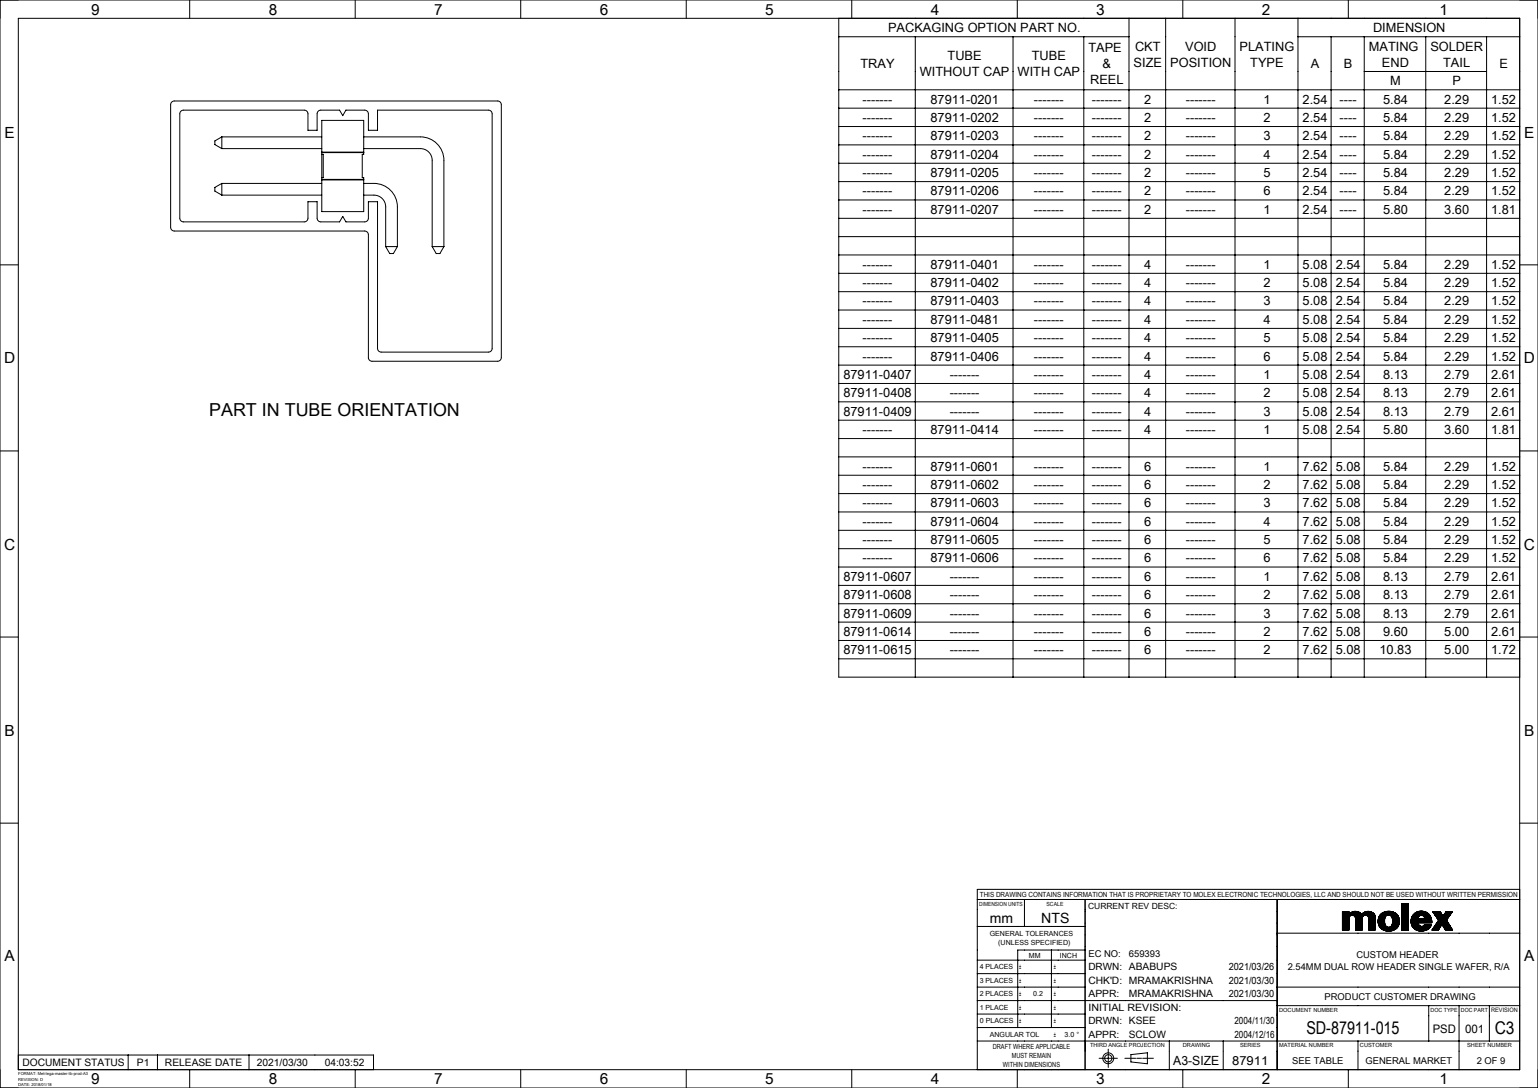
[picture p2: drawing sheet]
<svg xmlns="http://www.w3.org/2000/svg" width="420mm" height="297mm" viewBox="0 0 420 297" stroke-linecap="round" stroke-linejoin="round" font-family="sans-serif">
<g fill="none" stroke="#000" stroke-width=".27">
<path d="M0 0h420v297h-420zM5 5h410v287h-410zM51.8 0v5M97 0v5M142.2 0v5M187.4 0v5M229.1 5v179.8h185.9M229.1 10h79.2M232.6 0v5M249.9 10v174.8M276.6 10v174.8M277.8 0v5"/>
<path d="M296 10v174.8M308.3 5v179.8M318.3 5v179.8M323 0v5M337.3 5v179.8M354.5 5v179.8M354.5 10h60.5M363.5 10v174.8M368.2 0v5M372.5 10v174.8M372.5 19.5h33.5M389.4 10v174.8"/>
<path d="M406 10v174.8M46.9 27.9l.7-.3h88.3a1 1 0 0 1 1 1v69a1 1 0 0 1-1 1h-34.3a1 1 0 0 1-1-1v-33.5a1 1 0 0 0-1-1h-52a1 1 0 0 1-1-1v-33.5zM49.4 30.4l.7-.3h33a1 1 0 0 1 1 1v4.5h2.5v-4.5a1 1 0 0 1 1-1h5.1l.9 1.5 .9-1.5h5.1a1 1 0 0 1 1 1v4.5h2.5v-5.5h30.3a1 1 0 0 1 1 1v64a1 1 0 0 1-1 1h-29.3a1 1 0 0 1-1-1v-40h-2.5v4.5a1 1 0 0 1-1 1h-5.1l-.9-1.5-.9 1.5h-5.1a1 1 0 0 1-1-1v-4.5h-2.5v4.5a1 1 0 0 1-1 1h-33a1 1 0 0 1-1-1v-28.5zM60.6 37.4v3.2M60.6 37.4l-1.9 1.1v1l1.9 1.1M60.6 37.4h27.3M87.9 32.9h11.4v9.2h-.4v6.4h.4v9.3h-11.4zM99.3 37.4h15.5a6.4 6.4 0 0 1 6.4 6.4v23.5M229.1 24.5h185.9M229.1 29.5h185.9M229.1 34.5h185.9M229.1 39.6h185.9"/>
<path d="M60.6 53.3h27.3M60.6 50.1v3.2M60.6 50.1h27.3M60.6 50.1l-1.9 1.1v1l1.9 1.1M60.6 40.6h27.3M87.9 41.5h11.4M87.9 41.7h11.4M87.9 42.1h.4v6.4h-.4M87.9 49h11.4M87.9 49.1h11.4M99.3 50.1a9.5 9.5 0 0 1 6.3 1 6.4 6.4 0 0 1 2.9 5.4v10.8M99.3 53.3a6.2 6.2 0 0 1 4.6 .5 3.2 3.2 0 0 1 1.4 2.7v10.8"/>
<path d="M99.3 40.6h15.5a3.2 3.2 0 0 1 3.2 3.2v23.5M229.1 44.6h185.9M229.1 49.6h185.9M229.1 54.6h185.9M229.1 59.6h185.9M0 72.3h5M105.3 67.3l1.1 1.9h1l1.1-1.9M105.3 67.3h3.2M118 67.3h3.2M118 67.3l1.1 1.9h1l1.1-1.9M229.1 74.6h185.9M229.1 79.6h185.9"/>
<path d="M229.1 64.6h185.9M229.1 69.6h185.9M415 72.3h5M229.1 84.6h185.9M229.1 89.6h185.9M229.1 94.7h185.9M229.1 99.7h185.9M229.1 104.7h185.9M229.1 109.7h185.9M229.1 114.7h185.9M229.1 119.7h185.9M0 123.1h5"/>
<path d="M229.1 124.7h185.9M229.1 129.7h185.9M229.1 134.7h185.9M229.1 139.8h185.9M415 123.1h5M229.1 144.8h185.9M229.1 149.8h185.9M229.1 154.8h185.9M229.1 159.8h185.9M0 173.9h5M229.1 179.8h185.9M229.1 164.8h185.9"/>
<path d="M229.1 169.8h185.9M229.1 174.8h185.9M415 173.9h5M0 224.7h5M415 224.7h5M266.9 245.5h148.1M266.9 252.9h29.4M279.8 245.5v7.4M287.1 259.3v21.2M296.3 245.5v46.5M296.3 259.3h-18.4v21.2M348.8 254.7h66.2"/>
<path d="M348.8 245.5v46.5M366.6 248.9h1.8M366.6 248.9v5M366.6 248.9h.1M366.7 248.9l-.1 .1M366.7 248.9l-.1 .2 .2-.2M366.9 248.9l-.3 .3M367 248.9l-.4 .4M367.1 248.9l-.5 .5M367.2 248.9l-.6 .7 .7-.7M367.4 248.9l-.8 .8M367.5 248.9l-.9 .9"/>
<path d="M367.6 248.9l-1 1M367.7 248.9l-1.1 1.1M367.9 248.9l-1.3 1.3M368 248.9l-1.4 1.4M368.2 248.9l-1.6 1.6M368.3 248.9l-1.7 1.7M368.4 250.7a.89 .89 0 0 1 .9-.9 .89 .89 0 0 1 .9 .9v3.2M368.4 253.5l-.5 .4M368.4 253.3l-.6 .6M368.4 253.2l-.8 .7M368.4 253l-.9 .9 .9-.9M368.4 252.9l-1 1"/>
<path d="M368.4 252.8l-1.1 1.1M368.4 252.7l-1.2 1.2M368.4 252.5l-1.3 1.4 1.3-1.3M368.4 252.4l-1.5 1.5M368.4 252.3l-1.6 1.6M368.4 252.2l-1.7 1.7M368.4 252.1l-1.8 1.8M368.4 252l-1.8 1.8M368.4 251.9l-1.8 1.9M368.4 251.8l-1.8 1.8M368.4 251.7l-1.8 1.9M368.4 251.6l-1.8 1.9"/>
<path d="M368.4 251.5l-1.8 1.8M368.4 251.4l-1.8 1.9M368.4 251.3l-1.8 1.9M368.4 251.2l-1.8 1.8M368.4 251.1l-1.8 1.9M368.4 251.1l-1.8 1.8M368.4 250.9l-1.8 1.9M368.4 250.8l-1.8 1.9M368.4 250.8l-1.8 1.8M368.4 253.8l-.1 .1M368.4 253.7l-.2 .2M368.4 253.6l-.3 .3"/>
<path d="M368.4 250.7v3.2h-1.8M368.4 248.9v.7a2.29 2.29 0 0 1 3.5 0 2.3 2.3 0 0 1 3.3-.2M368.4 250.6l-1.8 1.9M368.4 249.5l-1.8 1.8M368.4 249.4l-1.8 1.8M368.4 249.3l-1.8 1.8M368.4 249.2l-1.8 1.9M368.4 249.1l-1.8 1.8M368.4 249l-1.8 1.8M368.4 248.9l-1.8 1.9M368.4 250.6l-1.8 1.8M368.5 250.4l-1.9 1.9"/>
<path d="M368.8 249.2l-2.2 2.2M369.1 249l-2.5 2.5M369.2 249l-2.6 2.6M369.4 248.9l-2.8 2.8M369.6 248.8l-3 3M369.7 248.8l-3.1 3.1M369.8 248.8l-3.2 3.2M369.9 248.8l-3.3 3.3M370 248.8l-3.4 3.4M370.1 248.8l-1.2 1.1M370.1 250.5l1.4-1.3-1.3 1.3M370.2 253.9h1.8v-3.2a.89 .89 0 0 1 .9-.9 .89 .89 0 0 1 .9 .9v3.2"/>
<path d="M370.2 248.8l-1.1 1.1M370.3 248.8l-1.1 1M370.3 248.8l-1 1M370.5 248.8l-1.1 1M370.6 248.8l-1.1 1.1M370.6 248.8l-1 1.1M370.7 248.9l-1.1 1M370.8 248.9l-1.1 1M370.8 248.9l-1.1 1.1M370.9 248.9l-1.1 1.1M371 248.9l-1.1 1.2M371.1 249l-1.2 1.1"/>
<path d="M371.1 249l-1.1 1.2M371.2 249l-1.2 1.2M371.3 249.1l-1.2 1.2M371.4 249.1l-1.3 1.3M371.5 249.3l-1.3 1.3M371.6 249.3l-1.4 1.4M371.6 249.4l-1.4 1.4M371.7 249.4l-1.5 1.5M371.7 249.4l-1.5 1.6M371.8 249.5l-1.6 1.6M371.8 249.5l-1.6 1.7M372 253.9h.1"/>
<path d="M372 253.8l-.1 .1M372 253.7l-.2 .2M372 253.6l-.3 .3M372 253.5l-.4 .4M372 253.4l-.5 .5M372 253.3l-.6 .6M372 253.2l-.7 .7M372 253.1l-.8 .8M372 253l-.9 .9M372 252.8l-1.1 1.1M372 252.7l-1.2 1.2M372 252.5l-1.4 1.4"/>
<path d="M372 252.4l-1.5 1.5M372 252.2l-1.7 1.7M372 252.1l-1.8 1.8M372 251.9l-1.8 1.9M372 251.9l-1.8 1.8M372 251.8l-1.8 1.8M372 251.6l-1.8 1.9 1.8-1.8M372 251.5l-1.8 1.8M372 251.4l-1.8 1.8M372 251.3l-1.8 1.9M372 251.1l-1.8 1.9 1.8-1.8M372 251l-1.8 1.9"/>
<path d="M372 250.9l-1.8 1.8M372 250.8l-1.8 1.9M372 250.7l-1.8 1.9M372 250.6l-1.8 1.8M372 250.5l-1.8 1.9M372.1 250.4l-1.9 1.9M372.3 249.2l-2.1 2.1M372.6 249l-2.4 2.4M372.7 249l-2.5 2.5M372.9 248.9l-2.7 2.7M372.9 249.8l1.2-1-1 1.1M373 248.8l-2.8 2.9"/>
<path d="M373.1 248.8l-2.9 3M373.3 248.8l-3.1 3.1M373.3 248.8l-3.1 3.2M373.5 248.8l-3.3 3.3M373.6 248.8l-3.4 3.4M373.7 248.8l-1.2 1.1M373.8 248.8l-1.2 1.1M373.8 253.6l1.7-1.7-1.7 1.8M373.8 253.1l1.7-1.7-1.7 1.8M373.8 252.6l1.7-1.7-1.7 1.8M373.8 252.1l1.7-1.7-1.7 1.8M373.8 251.3l1.6-1.5-1.6 1.7"/>
<path d="M373.8 250.9l1.4-1.4-1.4 1.5M373.8 253.9h1.7M373.8 248.8l-1 1M373.9 248.8l-1.1 1M374.2 248.9l-1.1 1M374.3 248.9l-1.1 1M374.3 248.9l-1 1.1 1.1-1.1M374.4 248.9l-1 1.1M374.5 249l-1.1 1M374.6 249l-1.1 1.1M374.7 249l-1.1 1.1M374.7 249.1l-1.1 1.1"/>
<path d="M374.8 249.1l-1.2 1.1M374.8 249.1l-1.1 1.2M374.9 249.2l-1.2 1.2M375 249.3l-1.2 1.3 1.2-1.3M375.1 249.4l-1.3 1.3M375.2 249.4l.3 .8v3.7M375.2 249.4l-1.4 1.4M375.3 249.5l-1.5 1.6M375.3 249.6l-1.5 1.6M375.4 249.6l-1.6 1.7M375.4 253.9h.1M375.5 249.8l-1.7 1.8"/>
<path d="M375.5 249.9l-1.7 1.7M375.5 250l-1.7 1.8M375.5 250.1l-1.7 1.7M375.5 250.1l-1.7 1.8M375.5 253.7l-.1 .2M375.5 253.6l-.2 .3M375.5 253.6l-.3 .3M375.5 253.4l-.4 .5M375.5 253.4l-.5 .5M375.5 253.3l-.6 .6M375.5 253.1l-.7 .8M375.5 253.1l-.8 .8"/>
<path d="M375.5 253l-.9 .9M375.5 252.9l-1 1M375.5 252.8l-1.1 1.1M375.5 252.7l-1.2 1.2M375.5 252.6l-1.3 1.3M375.5 252.5l-1.4 1.4M375.5 252.4l-1.4 1.5M375.5 252.3l-1.6 1.6M375.5 252.2l-1.7 1.7M375.5 252l-1.7 1.9 1.7-1.8M375.5 251.7l-1.7 1.8M375.5 251.5l-1.7 1.9 1.7-1.8"/>
<path d="M375.5 251.2l-1.7 1.8M375.5 251l-1.7 1.9 1.7-1.7M375.5 250.7l-1.7 1.8M375.5 250.6l-1.7 1.8M375.5 250.6l-1.7 1.7M375.5 250.3l-1.7 1.8M376.7 252.9l.6 .7M376.8 253.1l1.3-1.3-1.3 1.3M377.2 249.4l-.3 .4M377.4 249.3l-.7 .7M377.4 253.7l1-.9-.9 .9M377.7 253.8l.9-.8-.9 .8"/>
<path d="M377.7 249.1l-1.1 1.1M377.8 249.1l-1.2 1.2M378 249l-1.5 1.5M378.1 251.5l-1.4 1.4M378.1 251.3l-1.4 1.5M378.1 251.6l-1.3 1.4M378.1 251.6l-1.4 1.4M378.1 251.2l-1.5 1.6 1.5-1.5M378.1 251.1l-1.5 1.5M378.1 251.9l-1.2 1.3M378.1 251l-1.6 1.6M378.1 252l-1.2 1.2"/>
<path d="M378.1 252.1l-1.1 1.2M378.2 250.8l-1.7 1.7M378.2 252.2l-1.2 1.1M378.2 248.9l-1.8 1.8M378.2 252.2l-1.1 1.2 1.1-1.1M378.2 250.6l-1.7 1.8 1.7-1.7M378.2 252.4l-1.1 1.1M378.3 252.4l-1.1 1.1M378.3 248.9l-1.9 1.9M378.3 250.4l-1.9 1.9M378.3 252.5l-1.1 1.1M378.3 252.6l-1 1"/>
<path d="M378.3 250.3l-1.9 1.9M378.3 252.6l-.9 1M378.4 248.9l-2 2M378.5 252.8l-1 .9M378.5 248.8l-2.1 2.2M378.5 252.9l-.9 .9M378.7 248.8l-2.4 2.3M378.7 253l-.9 .9M378.8 253l-.9 .9M378.8 248.8l-2.5 2.4M378.8 253.1l-.8 .8M378.9 248.8l-2.6 2.5"/>
<path d="M378.9 253.1l-.9 .9M379 253.1l-.9 .9M379 248.8l-2.7 2.6M379.1 253.1l-1 .9M379.1 248.8l-2.8 2.8M379.2 253.1l-1 .9M379.2 248.8l-2.9 2.8M379.2 253.1l-.9 1M379.3 248.8l-3 2.9M379.4 248.8l-3.1 3M379.4 253.1l-1 1M379.5 248.8l-3.1 3.1"/>
<path d="M379.5 253.1l-1 1M379.6 248.8l-3.2 3.2M379.6 253l-1 1.1M379.7 249.9l.9-.9-.9 .9M379.7 248.8l-3.3 3.3M379.8 248.8l-1.1 1.1M379.9 248.8l-1.1 1M380 248.8l-1 1M380 248.9l-.9 .9M380.1 250.4a2.16 2.16 0 0 1-.6 2.7 .98 .98 0 0 1-1.2-.6M380.1 250.4a1.1 1.1 0 0 0-1.4-.5 1.1 1.1 0 0 0-.6 1.3l.2 1.3M380.1 250.4l1.1-1-1.1 1.1"/>
<path d="M380.1 248.9l-.9 .9M380.2 248.9l-.9 .9M380.3 248.9l-.9 .9M380.3 251.8l1.6-1.6-1.6 1.7M380.4 248.9l-.9 .9M380.4 249l-.8 .8M380.5 249l-.9 .8M380.8 249.1l-1 .9M380.9 249.2l-.9 1 .9-1M381 249.2l-1 1M381.1 249.3l-1 1M381.1 249.3l-1 1.1"/>
<path d="M381.1 249.3a2.97 2.97 0 0 0-4.8 2.2l.4 1.4M381.1 249.3l.7 .7M381.1 253.6l-1 .5-1.1 .1-1.7-.6M381.3 249.4l-1.1 1.2M381.4 249.5l-1.2 1.3M381.5 249.6l-1.3 1.3M381.5 249.6l-1.2 1.4M381.6 249.7l-1.3 1.5M381.7 249.9l-1.4 1.4M381.7 253l-.6 .6M381.7 249.9l-1.4 1.5M381.8 250l-1.5 1.5"/>
<path d="M381.8 250a2.85 2.85 0 0 1-.7 3.6M381.8 250.1l-1.5 1.5M381.8 250.1l-1.5 1.6M381.9 252.8l-1 1M381.9 252.7l-1.2 1.1M381.9 250.3l-1.7 1.8M382 250.4l-1.8 1.7M382 250.5l-1.8 1.8M382 252.5l-1.5 1.4M382 250.5l-1.9 2M382 252.4l-1.6 1.6M382 250.6l-1.9 2"/>
<path d="M382.1 250.7l-3.5 3.4M382.1 252.2l-1.8 1.8M382.1 250.8l-3.4 3.3M382.1 250.8l-3.3 3.4M382.1 252.1l-2 2M382.1 250.9l-3.2 3.3M382.1 252l-2.1 2.1M382.1 251l-3.1 3.2M382.1 251.9l-2.2 2.2M382.1 251.1l-3.1 3.1M382.1 251.8l-2.3 2.3M382.1 251.2l-2.9 3 2.9-3"/>
<path d="M382.2 251.7l-2.6 2.5M382.2 251.5l-2.7 2.7M382.2 251.5l-2.8 2.7M382.2 251.4l-2.9 2.8M382.8 246.7v7.2M382.8 246.7h1.8M382.8 246.7h.1M382.9 246.7l-.1 .1M383 246.7l-.2 .2M383.1 246.7l-.3 .3M383.2 246.7l-.4 .4M383.3 246.7l-.5 .5"/>
<path d="M383.4 246.7l-.6 .6M383.5 246.7l-.7 .7M383.6 246.7l-.8 .8M383.6 246.7l-.8 .9M383.8 246.7l-1 1M383.9 246.7l-1.1 1.1M383.9 246.7l-1.1 1.2M384.1 246.7l-1.3 1.3M384.2 246.7l-1.4 1.5M384.4 246.7l-1.6 1.6M384.5 246.7l-1.7 1.8M384.6 251l-1.8 1.8"/>
<path d="M384.6 250.8l-1.8 1.9M384.6 250.8l-1.8 1.8M384.6 250.7l-1.8 1.8M384.6 250.5l-1.8 1.9M384.6 250.5l-1.8 1.8M384.6 250.4l-1.8 1.8M384.6 250.3l-1.8 1.8M384.6 250.2l-1.8 1.9M384.6 250.1l-1.8 1.8M384.6 250l-1.8 1.8M384.6 249.9l-1.8 1.9M384.6 249.8l-1.8 1.8"/>
<path d="M384.6 249.7l-1.8 1.9M384.6 249.6l-1.8 1.9M384.6 249.5l-1.8 1.8M384.6 249.4l-1.8 1.9M384.6 249.3l-1.8 1.9M384.6 249.2l-1.8 1.8M384.6 249.1l-1.8 1.9M384.6 249l-1.8 1.9M384.6 248.9l-1.8 1.9M384.6 248.8l-1.8 1.9M384.6 248.7l-1.8 1.9M384.6 248.6l-1.8 1.9"/>
<path d="M384.6 248.6l-1.8 1.8M384.6 248.4l-1.8 1.9M384.6 248.3l-1.8 1.9M384.6 248.3l-1.8 1.8M384.6 248.1l-1.8 1.9M384.6 248.1l-1.8 1.8M384.6 248l-1.8 1.8M384.6 247.8l-1.8 1.9M384.6 247.8l-1.8 1.8M384.6 247.7l-1.8 1.8M384.6 247.5l-1.8 1.9M384.6 247.5l-1.8 1.8"/>
<path d="M384.6 247.4l-1.8 1.8M384.6 247.3l-1.8 1.8M384.6 247.2l-1.8 1.9M384.6 247.1l-1.8 1.8M384.6 247l-1.8 1.8M384.6 246.9l-1.8 1.9M384.6 246.8l-1.8 1.8M384.6 246.7l-1.8 1.9M384.6 246.7v7.2h-1.8M384.6 253.8h.1M384.6 253.6l-.2 .3M384.6 253.5l-.4 .4"/>
<path d="M384.6 253.3l-.5 .6 .5-.6M384.6 253.2l-.7 .7M384.6 253l-.8 .9M384.6 253l-.9 .9M384.6 252.8l-1 1.1 1-1M384.6 252.7l-1.2 1.2M384.6 252.6l-1.3 1.3M384.6 252.5l-1.4 1.4M384.6 252.4l-1.5 1.5M384.6 252.3l-1.6 1.6M384.6 252.2l-1.7 1.7M384.6 252.1l-1.8 1.8"/>
<path d="M384.6 251.9l-1.8 2 1.8-1.9M384.6 251.8l-1.8 1.9M384.6 251.7l-1.8 1.9M384.6 251.6l-1.8 1.9M384.6 251.4l-1.8 2 1.8-1.8M384.6 251.3l-1.8 1.9M384.6 251.3l-1.8 1.8M384.6 251.1l-1.8 1.9M384.6 251.1l-1.8 1.8M385.3 251.8a2.92 2.92 0 0 0 2.6 2.3 2.92 2.92 0 0 0 3-1.7M385.4 252l3.2-3.2-3.2 3.2M386.4 249.2l-.6 .6"/>
<path d="M386.7 249l-1.1 1.1M386.9 249l-1.3 1.3M387.1 248.9l-1.6 1.6M387.2 248.8l-1.7 1.8M387.3 250.8l-1.8 1.7M387.3 250.7l-1.8 1.8M387.3 252.2l-1.2 1.2M387.3 248.8l-1.9 1.9M387.3 250.9l-1.8 1.7M387.3 250.4l-1.8 2 1.8-1.8M387.3 252.3l-1.1 1.2M387.4 252.3l-1.2 1.2"/>
<path d="M387.4 252.4l-1.2 1.1M387.4 250.9l-1.8 1.9 1.9-1.9M387.4 252.5l-1.1 1.1 1.2-1.1M387.5 248.8l-2.1 2.1M387.5 252.6l-1.1 1.1M387.5 248.8l-2.1 2.2M387.6 252.6l-1.1 1.1M387.6 250.1a.9 .9 0 0 1 1-.1 .9 .9 0 0 1 .5 .9h-1.8zM387.6 250.9l-2 1.9M387.6 252.7l-1.1 1M387.7 252.7l-1.1 1.1M387.7 248.8l-2.4 2.3"/>
<path d="M387.7 250.9l-2 2M387.8 252.8l-1.2 1M387.8 252.8l-1.1 1.1M387.8 250.9l-2.1 2.1M387.8 248.7l-2.5 2.5M387.9 252.8l-1.1 1.1M387.9 248.7l-2.6 2.6M387.9 250.9l-2.1 2.1M388 250.9l-2.2 2.2M388 248.7l-2.7 2.7M388.1 250.9l-2.3 2.2M388.1 252.9l-1.3 1"/>
<path d="M388.1 248.7l-2.8 2.9 2.9-2.9M388.2 252.9l-1.1 1.1M388.2 249.9l1-1-1.1 1M388.2 251.9l2.2-2.1-2.1 2.1M388.2 250.9l-2.3 2.3M388.3 252.9l-1.2 1.1M388.3 250.9l-2.4 2.3M388.3 248.7l-3 3M388.4 249.9l1-.9-.9 .9M388.4 248.7l-3.1 3.1M388.4 250.9l-2.3 2.5M388.4 252.9l-1.2 1.1"/>
<path d="M388.5 250.9l-1.1 1M388.5 248.7l-3.2 3.2M388.5 252.9l-1.2 1.2M388.5 251.9l2-2-1.9 2M388.6 250l1.1-.9-.9 1M388.6 250.9l-1.1 1M388.7 250.9l-1.1 1M388.7 248.8l-3.3 3.3M388.7 252.7l-1.4 1.4M388.8 250.9l-1.1 1M388.8 248.8l-3.4 3.4M388.9 248.8l-3.5 3.5"/>
<path d="M388.9 250.9l-1.1 1M388.9 250.9l-1 1M389 248.8l-1.2 1.1M389 252.4l-.8 .5M389 252.4h1.9M389 248.9l-1 1M389 252.4l-.1 .2M389.1 250.7l1.1-1.1-2.2 2.3M389.1 252.4l-1.7 1.7M389.2 251.9l1.5-1.5-1.5 1.5M389.2 252.4l-1.7 1.7M389.2 248.9l-.9 1"/>
<path d="M389.3 252.4l-1.7 1.7M389.4 252.4l-1.7 1.7M389.5 249l-1 .9M389.5 252.4l-1.7 1.7M389.6 252.4l-1.7 1.7M389.7 252.4l-1.7 1.7M389.8 249.2l-1 .9M389.8 252.4l-1.8 1.7M389.8 249.2l-.9 1 1-.9M389.9 252.4l-1.7 1.7 1.8-1.7M390 249.3l-1 1.1M390 249.4l-1 1"/>
<path d="M390.1 249.5l-1.1 1.1 1.1-1.1M390.1 252.4l-1.8 1.7M390.2 252.4l-1.7 1.7M390.2 249.5l-1.1 1.2M390.3 252.4l-1.8 1.7M390.3 249.7l-2.2 2.2M390.3 252.4l-1.6 1.7M390.4 249.8l-2 2.1M390.5 252.4l-1.8 1.7M390.6 250l-1.9 1.9M390.6 250.1l-1.9 1.8M390.6 252.4l-1.7 1.7"/>
<path d="M390.6 250.1a2.83 2.83 0 0 0-3.3-1.3 2.83 2.83 0 0 0-2 3M390.6 250.1l.4 1.8M390.6 250.1l-1.7 1.8M390.6 253l-.7 .7M390.6 252.4l-1.6 1.6M390.7 250.2l-1.7 1.7M390.7 250.3l-1.7 1.6M390.7 252.9l-.9 .9M390.8 250.5l-1.5 1.4M390.8 252.4l-1.7 1.6M390.8 252.7l-1.2 1.2M390.8 250.6l-1.3 1.3"/>
<path d="M390.8 252.6l-1.3 1.3M390.8 252.4l-1.5 1.6M390.8 250.7l-1.2 1.2M390.9 250.8l-1.1 1.1M390.9 250.9l-1 1M390.9 251l-.9 .9M390.9 251.1l-.8 .8M391 251.2l-.8 .7M391 251.2l-.7 .7M391 251.3l-.6 .6M391 251.4l-.5 .5M391 251.5l-.4 .4"/>
<path d="M391 251.6l-.3 .3M391 251.7l-.2 .2M391 251.9h-3.7a.99 .99 0 0 0 .9 1M391 251.8v.1M391 251.8l-.1 .1M391 253.9h1.8l1-1.6 .9 1.6M391.3 248.9h2M391.3 248.9l1.5 2.3-1.8 2.7M391.3 248.9h.1M391.4 248.9h.1M391.5 248.9l-.1 .1M391.6 248.9l-.2 .2"/>
<path d="M391.7 248.9l-.3 .2M391.8 248.9l-.3 .3M391.9 248.9l-.4 .4M392 248.9l-.4 .4M392.1 248.9l-.5 .5 .6-.5M392.3 250.3l1.2-1.1-1.2 1.2M392.3 248.9l-.6 .6M392.4 248.9l-.7 .7M392.5 250.6l1.2-1.1-1.2 1.2M392.5 248.9l-.7 .7M392.6 248.9l-.8 .8M392.8 248.9l-.9 .9"/>
<path d="M392.9 248.9l-1 1 1-1M392.9 253.7l-.1 .1M393 253.5l-.3 .4M393.1 248.9l-1.1 1.1M393.2 248.9l-1.2 1.1M393.2 253.2l-.6 .7M393.2 248.9l-1.1 1.2M393.3 248.9l.7 1.2 .9-1.2h1.7l-1.6 2.3 1.7 2.7M393.3 248.9l-1.2 1.3 1.2-1.2M393.3 253.1l-.8 .8M393.4 249l-1.2 1.2M393.4 249.1l-1.2 1.2"/>
<path d="M393.5 252.7l-1.1 1.2M393.5 249.3l-1.2 1.2M393.5 249.3l-1.1 1.2M393.6 249.4l-1.2 1.2M393.7 252.4l-1.4 1.5M393.7 249.6l-1.1 1.2M393.8 249.7l-1.1 1.2 1.1-1.2M393.8 249.8l-1.1 1.2M393.9 249.9l-1.2 1.2M394 252.6l1.2-1.2-1.2 1.3M394 250l-1.2 1.1M394.7 249.2l.3-.3-.4 .5"/>
<path d="M394.7 253.9h2M394.9 248.9v.1M395 251.2l-1.1 1.2M395.1 251.3l-1.2 1.2M395.1 251.3l-1.2 1.3M395.1 248.9l-.7 .7M395.2 251l-1.4 1.4M395.2 248.9l-.9 .8M395.2 251.5l-1.1 1.2M395.3 251.6l-1.2 1.2M395.3 251.6l-1.1 1.4M395.3 248.9l-2.7 2.6"/>
<path d="M395.3 250.8l-3.1 3.1M395.4 251.8l-1.2 1.2M395.4 248.9l-3 3M395.4 251.9l-1.1 1.2M395.5 248.9l-3.2 3.2M395.5 251.9l-1.2 1.3M395.5 252l-1.2 1.2M395.6 252.1l-1.2 1.2M395.6 252.1l-1.2 1.3 1.2-1.2M395.6 250.4l-3.5 3.5M395.6 248.9l-3.6 3.6M395.6 248.9l-3.7 3.7"/>
<path d="M395.6 252.2l-1.1 1.3M395.7 252.3l-1.1 1.3M395.8 248.9l-4.2 4.1M395.8 252.5l-1.2 1.2M395.8 252.5l-1.1 1.3M395.9 250l-3.9 3.9M395.9 252.6l-1.2 1.2M395.9 248.9l-4.5 4.5M395.9 252.7l-1.2 1.2M395.9 252.7l-1.1 1.2M395.9 248.9l-4.6 4.6M396 252.8l-1.1 1.1"/>
<path d="M396 249.8l-4.1 4.1M396.1 252.9l-1 1M396.1 248.9l-5 5M396.1 253l-.9 .9 .9-.9M396.2 253.1l-.8 .8M396.2 248.9l-5.1 5M396.2 253.2l-.7 .7M396.2 248.9l-5 5M396.3 249.4l-4.5 4.5M396.3 253.3l-.6 .6M396.3 253.4l-.5 .5M396.4 248.9l-5.1 5"/>
<path d="M396.4 253.5l-.4 .4M396.4 249.2l-4.7 4.7M396.4 248.9l-5 5M396.4 253.9h.1M396.5 253.6l-.2 .3M396.5 253.7l-.2 .2M396.5 248.9l-5 5M396.6 253.7l-.2 .2M396.6 253.9h.1M396.6 248.9l-5 5M415 242.8h-148.1v49.2M266.9 269.5h29.4"/>
<path d="M266.9 273.1h81.9M266.9 262.1h29.4M266.9 265.8h29.4M266.9 276.8h29.4M348.8 269.5h66.2M348.8 274.5h66.2M390.2 274.5v9.7M398.4 274.5v17.5M406.7 274.5v9.7M5 288h97v4M35 288v4M43 288v4"/>
<path d="M51.8 292v5M68 288v4M97 292v5M142.2 292v5M187.4 292v5M232.6 292v5M266.9 284.2h148.1M266.9 280.5h29.4M277.8 292v5M300.1 288.9h2M302.3 288.9h.7M302.6 286.4v1.9"/>
<path d="M302.6 288.5v.7M302.6 289.4v2M303.2 288.9h1.9M307.2 288.9h2.9M308.8 287.9l4.5-.5v3l-4.5-.5zM310.4 288.9h1.3M312 288.9h3M319.3 284.2v7.8M323 292v5M334 284.2v7.8M368.2 292v5M370.8 284.2v7.8"/>
<circle cx="302.6" cy="288.9" r="1"/>
<circle cx="302.6" cy="288.9" r="1.5"/>
</g>
<text font-size="4.9" x="57.1" y="113.4">PART IN TUBE ORIENTATION</text>
<g font-size="4.8">
<text x="356.8" y="282.4">SD-87911-015</text>
<text x="408.2" y="282.4">C3</text>
</g>
<g font-size="4.2">
<text x="24.9" y="4">9</text>
<text x="73.4" y="4">8</text>
<text x="118.6" y="4">7</text>
<text x="163.8" y="4">6</text>
<text x="209" y="4">5</text>
<text x="254.2" y="4">4</text>
<text x="299.4" y="4">3</text>
<text x="344.6" y="4">2</text>
<text x="393.1" y="4">1</text>
<text x="1.3" y="37.7">E</text>
<text x="416.3" y="37.7">E</text>
<text x="1.1" y="99.2">D</text>
<text x="416.1" y="99.2">D</text>
<text x="1.1" y="150">C</text>
<text x="416.1" y="150">C</text>
<text x="1.3" y="200.8">B</text>
<text x="416.3" y="200.8">B</text>
<text x="1.3" y="262.4">A</text>
<text x="416.3" y="262.4">A</text>
<text x="24.9" y="296">9</text>
<text x="73.4" y="296">8</text>
<text x="118.6" y="296">7</text>
<text x="163.8" y="296">6</text>
<text x="209" y="296">5</text>
<text x="254.2" y="296">4</text>
<text x="299.4" y="296">3</text>
<text x="344.6" y="296">2</text>
<text x="393.1" y="296">1</text>
</g>
<g font-size="3.9">
<text x="270.3" y="252">mm</text>
<text x="284.3" y="252">NTS</text>
</g>
<g font-size="3.5">
<text x="242.5" y="8.8">PACKAGING OPTION PART NO.</text>
<text x="375" y="8.8">DIMENSION</text>
<text x="258.8" y="16.3">TUBE</text>
<text x="281.8" y="16.3">TUBE</text>
<text x="297.2" y="14.1">TAPE</text>
<text x="310" y="13.8">CKT</text>
<text x="323.6" y="13.8">VOID</text>
<text x="338.5" y="13.8">PLATING</text>
<text x="373.8" y="13.8">MATING</text>
<text x="390.6" y="13.8">SOLDER</text>
<text x="235" y="18.5">TRAY</text>
<text x="251.2" y="20.7">WITHOUT CAP</text>
<text x="277.9" y="20.7">WITH CAP</text>
<text x="297.7" y="23">REEL</text>
<text x="301.1" y="18.5">&amp;</text>
<text x="309.6" y="18.2">SIZE</text>
<text x="319.6" y="18.2">POSITION</text>
<text x="341.4" y="18.2">TYPE</text>
<text x="357.9" y="18.5">A</text>
<text x="367" y="18.5">B</text>
<text x="377.4" y="18.3">END</text>
<text x="379.6" y="23.3">M</text>
<text x="394.1" y="18.3">TAIL</text>
<text x="396.6" y="23.3">P</text>
<text x="409.4" y="18.5">E</text>
<text x="235.6" y="28.3">-------</text>
<text x="254.1" y="28.3">87911-0201</text>
<text x="282.4" y="28.3">-------</text>
<text x="298.2" y="28.3">-------</text>
<text x="312.5" y="28.3">2</text>
<text x="323.8" y="28.3">-------</text>
<text x="345" y="28.3">1</text>
<text x="355.7" y="28.3">2.54</text>
<text x="365.8" y="28.3">----</text>
<text x="377.7" y="28.3">5.84</text>
<text x="394.4" y="28.3">2.29</text>
<text x="407.2" y="28.3">1.52</text>
<text x="235.6" y="33.3">-------</text>
<text x="254.1" y="33.3">87911-0202</text>
<text x="282.4" y="33.3">-------</text>
<text x="298.2" y="33.3">-------</text>
<text x="312.5" y="33.3">2</text>
<text x="323.8" y="33.3">-------</text>
<text x="345" y="33.3">2</text>
<text x="355.7" y="33.3">2.54</text>
<text x="365.8" y="33.3">----</text>
<text x="377.7" y="33.3">5.84</text>
<text x="394.4" y="33.3">2.29</text>
<text x="407.2" y="33.3">1.52</text>
<text x="235.6" y="38.3">-------</text>
<text x="254.1" y="38.3">87911-0203</text>
<text x="282.4" y="38.3">-------</text>
<text x="298.2" y="38.3">-------</text>
<text x="312.5" y="38.3">2</text>
<text x="323.8" y="38.3">-------</text>
<text x="345" y="38.3">3</text>
<text x="355.7" y="38.3">2.54</text>
<text x="365.8" y="38.3">----</text>
<text x="377.7" y="38.3">5.84</text>
<text x="394.4" y="38.3">2.29</text>
<text x="407.2" y="38.3">1.52</text>
<text x="235.6" y="43.3">-------</text>
<text x="254.1" y="43.3">87911-0204</text>
<text x="282.4" y="43.3">-------</text>
<text x="298.2" y="43.3">-------</text>
<text x="312.5" y="43.3">2</text>
<text x="323.8" y="43.3">-------</text>
<text x="345" y="43.3">4</text>
<text x="355.7" y="43.3">2.54</text>
<text x="365.8" y="43.3">----</text>
<text x="377.7" y="43.3">5.84</text>
<text x="394.4" y="43.3">2.29</text>
<text x="407.2" y="43.3">1.52</text>
<text x="235.6" y="48.3">-------</text>
<text x="235.6" y="53.3">-------</text>
<text x="254.1" y="48.3">87911-0205</text>
<text x="254.1" y="53.3">87911-0206</text>
<text x="282.4" y="48.3">-------</text>
<text x="282.4" y="53.3">-------</text>
<text x="298.2" y="48.3">-------</text>
<text x="298.2" y="53.3">-------</text>
<text x="312.5" y="48.3">2</text>
<text x="312.5" y="53.3">2</text>
<text x="323.8" y="48.3">-------</text>
<text x="323.8" y="53.3">-------</text>
<text x="345" y="48.3">5</text>
<text x="345" y="53.3">6</text>
<text x="355.7" y="48.3">2.54</text>
<text x="355.7" y="53.3">2.54</text>
<text x="365.8" y="48.3">----</text>
<text x="365.8" y="53.3">----</text>
<text x="377.7" y="48.3">5.84</text>
<text x="377.7" y="53.3">5.84</text>
<text x="394.4" y="48.3">2.29</text>
<text x="394.4" y="53.3">2.29</text>
<text x="407.2" y="48.3">1.52</text>
<text x="407.2" y="53.3">1.52</text>
<text x="235.6" y="58.3">-------</text>
<text x="254.1" y="58.3">87911-0207</text>
<text x="282.4" y="58.3">-------</text>
<text x="298.2" y="58.3">-------</text>
<text x="312.5" y="58.3">2</text>
<text x="323.8" y="58.3">-------</text>
<text x="345" y="58.3">1</text>
<text x="355.7" y="58.3">2.54</text>
<text x="365.8" y="58.3">----</text>
<text x="377.7" y="58.3">5.80</text>
<text x="394.4" y="58.3">3.60</text>
<text x="407.2" y="58.3">1.81</text>
<text x="235.6" y="73.4">-------</text>
<text x="254.1" y="73.4">87911-0401</text>
<text x="282.4" y="73.4">-------</text>
<text x="298.2" y="73.4">-------</text>
<text x="312.5" y="73.4">4</text>
<text x="323.8" y="73.4">-------</text>
<text x="345" y="73.4">1</text>
<text x="355.7" y="73.4">5.08</text>
<text x="364.8" y="73.4">2.54</text>
<text x="377.7" y="73.4">5.84</text>
<text x="394.4" y="73.4">2.29</text>
<text x="407.2" y="73.4">1.52</text>
<text x="235.6" y="78.4">-------</text>
<text x="235.6" y="83.4">-------</text>
<text x="254.1" y="78.4">87911-0402</text>
<text x="254.1" y="83.4">87911-0403</text>
<text x="282.4" y="78.4">-------</text>
<text x="282.4" y="83.4">-------</text>
<text x="298.2" y="78.4">-------</text>
<text x="298.2" y="83.4">-------</text>
<text x="312.5" y="78.4">4</text>
<text x="312.5" y="83.4">4</text>
<text x="323.8" y="78.4">-------</text>
<text x="323.8" y="83.4">-------</text>
<text x="345" y="78.4">2</text>
<text x="345" y="83.4">3</text>
<text x="355.7" y="78.4">5.08</text>
<text x="355.7" y="83.4">5.08</text>
<text x="364.8" y="78.4">2.54</text>
<text x="364.8" y="83.4">2.54</text>
<text x="377.7" y="78.4">5.84</text>
<text x="377.7" y="83.4">5.84</text>
<text x="394.4" y="78.4">2.29</text>
<text x="394.4" y="83.4">2.29</text>
<text x="407.2" y="78.4">1.52</text>
<text x="407.2" y="83.4">1.52</text>
<text x="235.6" y="88.4">-------</text>
<text x="254.1" y="88.4">87911-0481</text>
<text x="282.4" y="88.4">-------</text>
<text x="298.2" y="88.4">-------</text>
<text x="312.5" y="88.4">4</text>
<text x="323.8" y="88.4">-------</text>
<text x="345" y="88.4">4</text>
<text x="355.7" y="88.4">5.08</text>
<text x="364.8" y="88.4">2.54</text>
<text x="377.7" y="88.4">5.84</text>
<text x="394.4" y="88.4">2.29</text>
<text x="407.2" y="88.4">1.52</text>
<text x="235.6" y="93.4">-------</text>
<text x="254.1" y="93.4">87911-0405</text>
<text x="282.4" y="93.4">-------</text>
<text x="298.2" y="93.4">-------</text>
<text x="312.5" y="93.4">4</text>
<text x="323.8" y="93.4">-------</text>
<text x="345" y="93.4">5</text>
<text x="355.7" y="93.4">5.08</text>
<text x="364.8" y="93.4">2.54</text>
<text x="377.7" y="93.4">5.84</text>
<text x="394.4" y="93.4">2.29</text>
<text x="407.2" y="93.4">1.52</text>
<text x="235.6" y="98.4">-------</text>
<text x="254.1" y="98.4">87911-0406</text>
<text x="282.4" y="98.4">-------</text>
<text x="298.2" y="98.4">-------</text>
<text x="312.5" y="98.4">4</text>
<text x="323.8" y="98.4">-------</text>
<text x="345" y="98.4">6</text>
<text x="355.7" y="98.4">5.08</text>
<text x="364.8" y="98.4">2.54</text>
<text x="377.7" y="98.4">5.84</text>
<text x="394.4" y="98.4">2.29</text>
<text x="407.2" y="98.4">1.52</text>
<text x="230.3" y="103.4">87911-0407</text>
<text x="259.3" y="103.4">-------</text>
<text x="282.4" y="103.4">-------</text>
<text x="298.2" y="103.4">-------</text>
<text x="312.5" y="103.4">4</text>
<text x="323.8" y="103.4">-------</text>
<text x="345" y="103.4">1</text>
<text x="355.7" y="103.4">5.08</text>
<text x="364.8" y="103.4">2.54</text>
<text x="377.7" y="103.4">8.13</text>
<text x="394.4" y="103.4">2.79</text>
<text x="407.2" y="103.4">2.61</text>
<text x="230.3" y="108.4">87911-0408</text>
<text x="230.3" y="113.5">87911-0409</text>
<text x="259.3" y="108.4">-------</text>
<text x="259.3" y="113.5">-------</text>
<text x="282.4" y="108.4">-------</text>
<text x="282.4" y="113.5">-------</text>
<text x="298.2" y="108.4">-------</text>
<text x="298.2" y="113.5">-------</text>
<text x="312.5" y="108.4">4</text>
<text x="312.5" y="113.5">4</text>
<text x="323.8" y="108.4">-------</text>
<text x="323.8" y="113.5">-------</text>
<text x="345" y="108.4">2</text>
<text x="345" y="113.5">3</text>
<text x="355.7" y="108.4">5.08</text>
<text x="355.7" y="113.5">5.08</text>
<text x="364.8" y="108.4">2.54</text>
<text x="364.8" y="113.5">2.54</text>
<text x="377.7" y="108.4">8.13</text>
<text x="377.7" y="113.5">8.13</text>
<text x="394.4" y="108.4">2.79</text>
<text x="394.4" y="113.5">2.79</text>
<text x="407.2" y="108.4">2.61</text>
<text x="407.2" y="113.5">2.61</text>
<text x="235.6" y="118.5">-------</text>
<text x="254.1" y="118.5">87911-0414</text>
<text x="282.4" y="118.5">-------</text>
<text x="298.2" y="118.5">-------</text>
<text x="312.5" y="118.5">4</text>
<text x="323.8" y="118.5">-------</text>
<text x="345" y="118.5">1</text>
<text x="355.7" y="118.5">5.08</text>
<text x="364.8" y="118.5">2.54</text>
<text x="377.7" y="118.5">5.80</text>
<text x="394.4" y="118.5">3.60</text>
<text x="407.2" y="118.5">1.81</text>
<text x="235.6" y="128.5">-------</text>
<text x="254.1" y="128.5">87911-0601</text>
<text x="282.4" y="128.5">-------</text>
<text x="298.2" y="128.5">-------</text>
<text x="312.5" y="128.5">6</text>
<text x="323.8" y="128.5">-------</text>
<text x="345" y="128.5">1</text>
<text x="355.7" y="128.5">7.62</text>
<text x="364.8" y="128.5">5.08</text>
<text x="377.7" y="128.5">5.84</text>
<text x="394.4" y="128.5">2.29</text>
<text x="407.2" y="128.5">1.52</text>
<text x="235.6" y="133.5">-------</text>
<text x="254.1" y="133.5">87911-0602</text>
<text x="282.4" y="133.5">-------</text>
<text x="298.2" y="133.5">-------</text>
<text x="312.5" y="133.5">6</text>
<text x="323.8" y="133.5">-------</text>
<text x="345" y="133.5">2</text>
<text x="355.7" y="133.5">7.62</text>
<text x="364.8" y="133.5">5.08</text>
<text x="377.7" y="133.5">5.84</text>
<text x="394.4" y="133.5">2.29</text>
<text x="407.2" y="133.5">1.52</text>
<text x="235.6" y="138.5">-------</text>
<text x="235.6" y="143.5">-------</text>
<text x="254.1" y="138.5">87911-0603</text>
<text x="254.1" y="143.5">87911-0604</text>
<text x="282.4" y="138.5">-------</text>
<text x="282.4" y="143.5">-------</text>
<text x="298.2" y="138.5">-------</text>
<text x="298.2" y="143.5">-------</text>
<text x="312.5" y="138.5">6</text>
<text x="312.5" y="143.5">6</text>
<text x="323.8" y="138.5">-------</text>
<text x="323.8" y="143.5">-------</text>
<text x="345" y="138.5">3</text>
<text x="345" y="143.5">4</text>
<text x="355.7" y="138.5">7.62</text>
<text x="355.7" y="143.5">7.62</text>
<text x="364.8" y="138.5">5.08</text>
<text x="364.8" y="143.5">5.08</text>
<text x="377.7" y="138.5">5.84</text>
<text x="377.7" y="143.5">5.84</text>
<text x="394.4" y="138.5">2.29</text>
<text x="394.4" y="143.5">2.29</text>
<text x="407.2" y="138.5">1.52</text>
<text x="407.2" y="143.5">1.52</text>
<text x="235.6" y="148.5">-------</text>
<text x="254.1" y="148.5">87911-0605</text>
<text x="282.4" y="148.5">-------</text>
<text x="298.2" y="148.5">-------</text>
<text x="312.5" y="148.5">6</text>
<text x="323.8" y="148.5">-------</text>
<text x="345" y="148.5">5</text>
<text x="355.7" y="148.5">7.62</text>
<text x="364.8" y="148.5">5.08</text>
<text x="377.7" y="148.5">5.84</text>
<text x="394.4" y="148.5">2.29</text>
<text x="407.2" y="148.5">1.52</text>
<text x="235.6" y="153.5">-------</text>
<text x="254.1" y="153.5">87911-0606</text>
<text x="282.4" y="153.5">-------</text>
<text x="298.2" y="153.5">-------</text>
<text x="312.5" y="153.5">6</text>
<text x="323.8" y="153.5">-------</text>
<text x="345" y="153.5">6</text>
<text x="355.7" y="153.5">7.62</text>
<text x="364.8" y="153.5">5.08</text>
<text x="377.7" y="153.5">5.84</text>
<text x="394.4" y="153.5">2.29</text>
<text x="407.2" y="153.5">1.52</text>
<text x="230.3" y="158.6">87911-0607</text>
<text x="259.3" y="158.5">-------</text>
<text x="282.4" y="158.5">-------</text>
<text x="298.2" y="158.5">-------</text>
<text x="312.5" y="158.6">6</text>
<text x="323.8" y="158.5">-------</text>
<text x="345" y="158.6">1</text>
<text x="355.7" y="158.6">7.62</text>
<text x="364.8" y="158.6">5.08</text>
<text x="377.7" y="158.6">8.13</text>
<text x="394.4" y="158.6">2.79</text>
<text x="407.2" y="158.6">2.61</text>
<text x="230.3" y="163.6">87911-0608</text>
<text x="259.3" y="163.6">-------</text>
<text x="282.4" y="163.6">-------</text>
<text x="298.2" y="163.6">-------</text>
<text x="312.5" y="163.6">6</text>
<text x="323.8" y="163.6">-------</text>
<text x="345" y="163.6">2</text>
<text x="355.7" y="163.6">7.62</text>
<text x="364.8" y="163.6">5.08</text>
<text x="377.7" y="163.6">8.13</text>
<text x="394.4" y="163.6">2.79</text>
<text x="407.2" y="163.6">2.61</text>
<text x="230.3" y="168.6">87911-0609</text>
<text x="230.3" y="173.6">87911-0614</text>
<text x="259.3" y="168.6">-------</text>
<text x="259.3" y="173.6">-------</text>
<text x="282.4" y="168.6">-------</text>
<text x="282.4" y="173.6">-------</text>
<text x="298.2" y="168.6">-------</text>
<text x="298.2" y="173.6">-------</text>
<text x="312.5" y="168.6">6</text>
<text x="312.5" y="173.6">6</text>
<text x="323.8" y="168.6">-------</text>
<text x="323.8" y="173.6">-------</text>
<text x="345" y="168.6">3</text>
<text x="345" y="173.6">2</text>
<text x="355.7" y="168.6">7.62</text>
<text x="355.7" y="173.6">7.62</text>
<text x="364.8" y="168.6">5.08</text>
<text x="364.8" y="173.6">5.08</text>
<text x="377.7" y="168.6">8.13</text>
<text x="377.7" y="173.6">9.60</text>
<text x="394.4" y="168.6">2.79</text>
<text x="394.4" y="173.6">5.00</text>
<text x="407.2" y="168.6">2.61</text>
<text x="407.2" y="173.6">2.61</text>
<text x="230.3" y="178.6">87911-0615</text>
<text x="259.3" y="178.6">-------</text>
<text x="282.4" y="178.6">-------</text>
<text x="298.2" y="178.6">-------</text>
<text x="312.5" y="178.6">6</text>
<text x="323.8" y="178.6">-------</text>
<text x="345" y="178.6">2</text>
<text x="355.7" y="178.6">7.62</text>
<text x="364.8" y="178.6">5.08</text>
<text x="376.7" y="178.6">10.83</text>
<text x="394.4" y="178.6">5.00</text>
<text x="407.2" y="178.6">1.72</text>
<text x="320.4" y="290.6">A3-SIZE</text>
</g>
<text font-size="3.4" x="336.5" y="290.6">87911</text>
<g font-size="3.2">
<text x="391.3" y="281.9">PSD</text>
<text x="400.1" y="281.9">001</text>
</g>
<g font-size="2.8">
<text x="297.2" y="268.6">CHK'D: MRAMAKRISHNA</text>
<text x="297.2" y="275.9">INITIAL REVISION:</text>
<text x="308.3" y="272.2">MRAMAKRISHNA</text>
<text x="308.3" y="283.3">SCLOW</text>
<text x="6.1" y="291">DOCUMENT STATUS</text>
<text x="37.4" y="291">P1</text>
<text x="45" y="291">RELEASE DATE</text>
<text x="70.1" y="291">2021/03/30</text>
<text x="88.7" y="291">04:03:52</text>
</g>
<g font-size="2.7">
<text x="297.2" y="264.9">DRWN: ABABUPS</text>
<text x="335.6" y="264.9">2021/03/26</text>
<text x="335.6" y="268.5">2021/03/30</text>
<text x="297.2" y="272.2">APPR:</text>
<text x="335.6" y="272.2">2021/03/30</text>
<text x="297.2" y="279.6">DRWN: KSEE</text>
<text x="337.1" y="279.6">2004/11/30</text>
<text x="297.2" y="283.3">APPR:</text>
<text x="337.1" y="283.3">2004/12/16</text>
</g>
<g font-size="2.6">
<text x="297.2" y="261.2">EC NO:</text>
<text x="308.3" y="261.2">659393</text>
<text x="370.4" y="261.4">CUSTOM HEADER</text>
<text x="351.7" y="264.7">2.54MM DUAL ROW HEADER SINGLE WAFER, R/A</text>
<text x="361.7" y="272.9">PRODUCT CUSTOMER DRAWING</text>
<text x="352.9" y="290.4">SEE TABLE</text>
<text x="372.9" y="290.4">GENERAL MARKET</text>
<text x="403.3" y="290.4">2 OF 9</text>
</g>
<text font-size="2.3" x="297.1" y="248.1">CURRENT REV DESC:</text>
<g font-size="1.9">
<text x="267.6" y="244.9">THIS DRAWING CONTAINS INFORMATION THAT IS PROPRIETARY TO MOLEX ELECTRONIC TECHNOLOGIES, LLC AND SHOULD NOT BE USED WITHOUT WRITTEN PERMISSION</text>
<text x="270.3" y="255.6">GENERAL TOLERANCES</text>
<text x="272.6" y="258">(UNLESS SPECIFIED)</text>
<text x="281" y="261.4">MM</text>
<text x="289.4" y="261.4">INCH</text>
<text x="267.6" y="264.6">4 PLACES</text>
<text x="267.6" y="268.3">3 PLACES</text>
<text x="278.3" y="264.6">±</text>
<text x="278.3" y="268.3">±</text>
<text x="287.8" y="264.6">±</text>
<text x="287.8" y="268.3">±</text>
<text x="267.6" y="272">2 PLACES</text>
<text x="267.6" y="275.7">1 PLACE</text>
<text x="278.3" y="272">±</text>
<text x="278.3" y="275.7">±</text>
<text x="282.2" y="272">0.2</text>
<text x="287.8" y="272">±</text>
<text x="287.8" y="275.7">±</text>
<text x="267.6" y="279.4">0 PLACES</text>
<text x="278.3" y="279.4">±</text>
<text x="287.8" y="279.4">±</text>
<text x="270.3" y="283">ANGULAR TOL</text>
<text x="271.1" y="286.3">DRAFT WHERE APPLICABLE</text>
<text x="287.8" y="283">±</text>
<text x="290.7" y="283">3.0 °</text>
<text x="273.9" y="291.2">WITHIN DIMENSIONS</text>
<text x="276.3" y="288.8">MUST REMAIN</text>
</g>
<text font-size="1.7" x="407.2" y="276.2">REVISION</text>
<g font-size="1.5">
<text x="267.4" y="247.2">DIMENSION UNITS</text>
<text x="285.8" y="247.2">SCALE</text>
<text x="349.3" y="276.2">DOCUMENT NUMBER</text>
<text x="390.7" y="276.2">DOC TYPE</text>
<text x="399" y="276.2">DOC PART</text>
<text x="297.7" y="285.9">THIRD ANGLE PROJECTION</text>
<text x="323" y="285.9">DRAWING</text>
<text x="338.6" y="285.9">SERIES</text>
<text x="349.3" y="285.8">MATERIAL NUMBER</text>
<text x="371.4" y="285.9">CUSTOMER</text>
<text x="400.7" y="285.9">SHEET NUMBER</text>
</g>
<g font-size="1.1">
<text x="5" y="293.6">FORMAT: Met-lega-master-tb-prod-A3</text>
<text x="5" y="295">REVISION: D</text>
<text x="5" y="296.4">DATE: 2018/01/18</text>
</g>
</svg>
